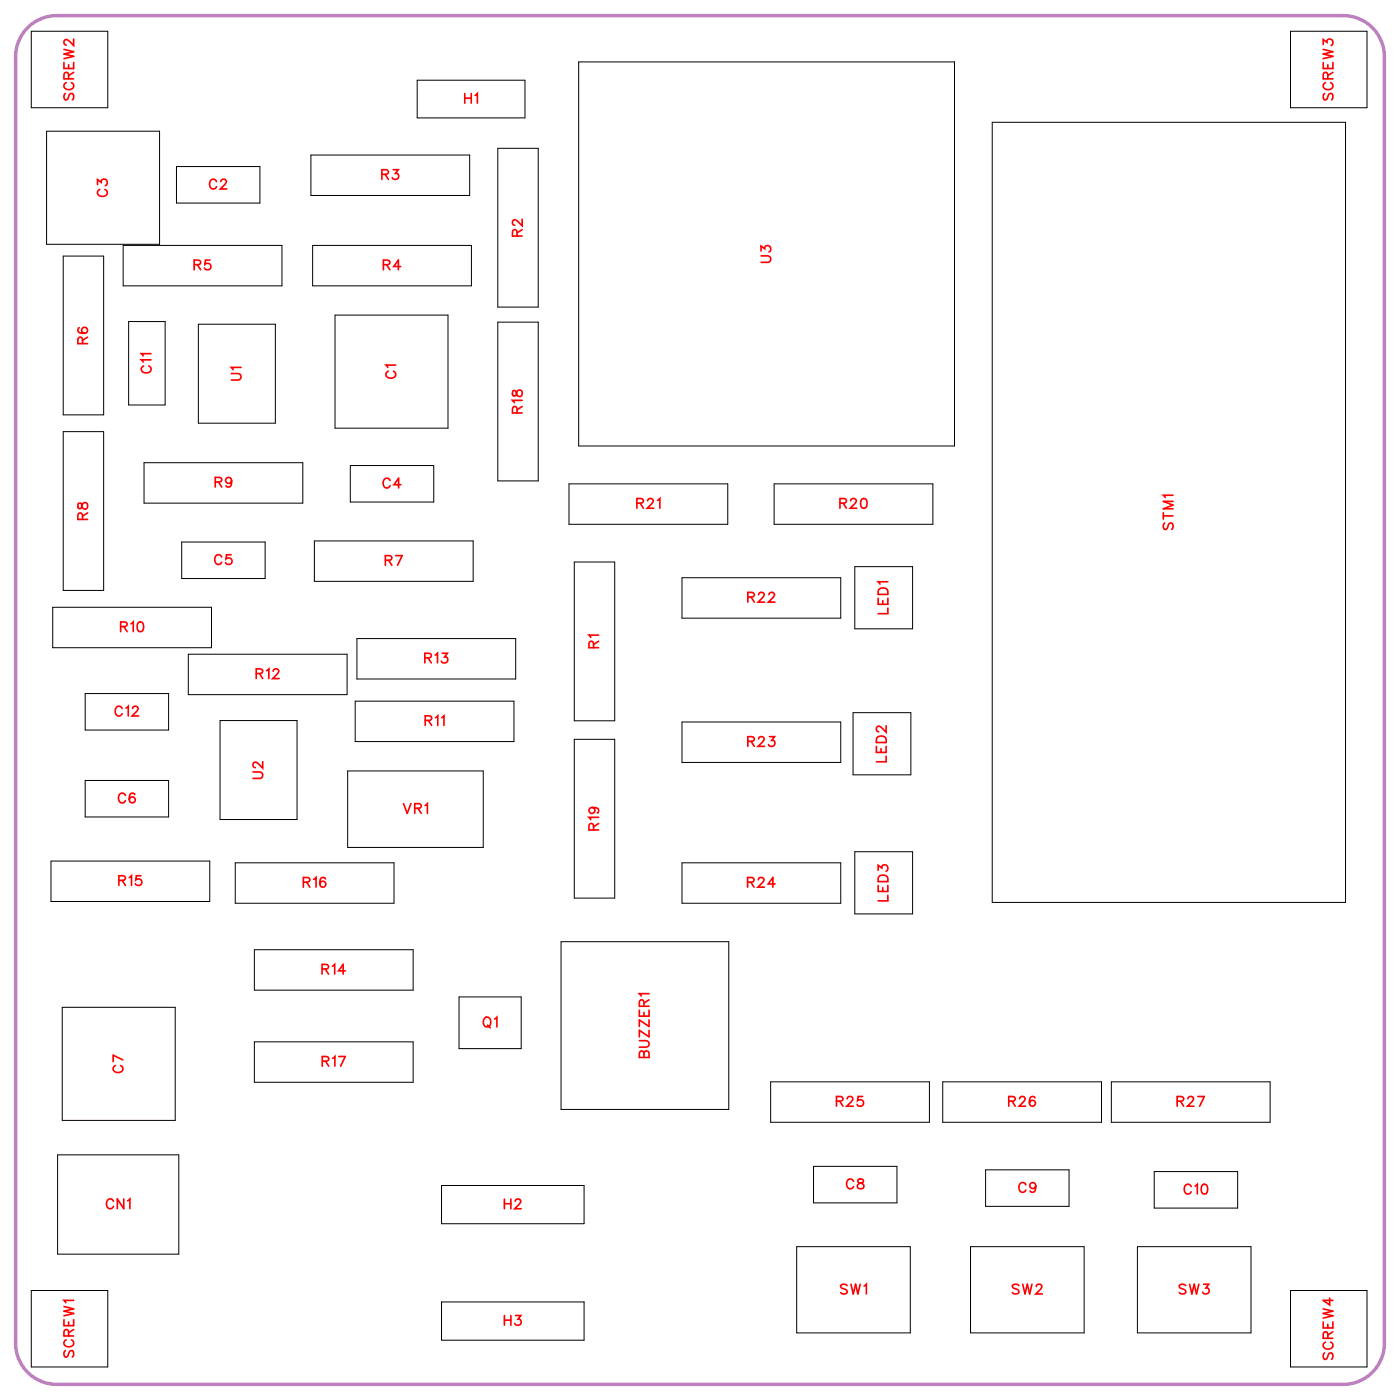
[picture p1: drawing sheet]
<svg xmlns="http://www.w3.org/2000/svg" width="102mm" height="102mm" viewBox="0 0 102 102" stroke-linecap="round" stroke-linejoin="round" font-family="sans-serif">
<path d="M1.8 2.3a2.99 2.99 0 0 1 2.3-1.2h94a3 3 0 0 1 3 3v94a3 3 0 0 1-3 3h-94a3 3 0 0 1-3-3v-94l.1-.6 .2-.7z" fill="none" stroke="#bf80bf" stroke-width=".25"/>
<g fill="none" stroke="#000" stroke-width=".07">
<path d="M2.3 2.3h5.6v5.6h-5.6zM3.4 9.6h8.3v8.2h-8.3zM4.6 18.7h3v11.6h-3zM9 17.9h11.6v3h-11.6zM12.9 12.2h6.1v2.6h-6.1zM22.7 11.3h11.6v3h-11.6zM22.8 17.9h11.6v3h-11.6zM30.5 5.9h7.9v2.7h-7.9zM36.4 10.8h2.9v11.6h-2.9zM42.3 4.5h27.4v28.1h-27.4zM72.5 8.9h25.8v57h-25.8zM94.3 2.3h5.6v5.6h-5.6z"/>
<path d="M4.6 31.5h3v11.6h-3zM9.4 23.5h2.7v6.1h-2.7zM10.5 33.8h11.6v3h-11.6zM13.3 39.6h6.1v2.7h-6.1zM14.5 23.7h5.6v7.2h-5.6zM23 39.5h11.6v3h-11.6zM24.5 23h8.2v8.3h-8.2zM25.6 34h6.1v2.7h-6.1zM36.4 23.5h2.9v11.6h-2.9zM41.6 35.4h11.6v2.9h-11.6zM56.6 35.4h11.6v2.9h-11.6zM3.9 44.4h11.6v2.9h-11.6z"/>
<path d="M6.2 50.7h6.1v2.6h-6.1zM6.2 57h6.1v2.7h-6.1zM13.8 47.8h11.6v3h-11.6zM16.1 52.6h5.6v7.3h-5.6zM25.4 56.3h9.9v5.6h-9.9zM25.9 51.2h11.7v3h-11.7zM26.1 46.7h11.6v2.9h-11.6zM42 41.1h2.9v11.6h-2.9zM42 54h2.9v11.6h-2.9zM49.8 42.2h11.6v3h-11.6zM49.8 52.8h11.6v2.9h-11.6zM62.3 52.1h4.2v4.5h-4.2z"/>
<path d="M62.5 41.4h4.2v4.5h-4.2zM3.7 62.9h11.6v3h-11.6zM4.5 73.6h8.3v8.3h-8.3zM17.2 63h11.6v3h-11.6zM18.6 69.4h11.6v2.9h-11.6zM18.6 76.1h11.6v3h-11.6zM33.5 72.8h4.6v3.8h-4.6zM41 68.8h12.2v12.3h-12.2zM49.8 63h11.6v3h-11.6zM56.3 79h11.6v3h-11.6zM62.5 62.2h4.2v4.6h-4.2zM68.9 79h11.6v3h-11.6z"/>
<path d="M81.2 79h11.6v3h-11.6zM2.3 94.3h5.6v5.6h-5.6zM4.2 84.4h8.9v7.2h-8.9zM32.3 86.6h10.4v2.8h-10.4zM32.3 95.1h10.4v2.8h-10.4zM58.2 91.1h8.3v6.3h-8.3zM59.4 85.2h6.1v2.7h-6.1zM70.9 91.1h8.3v6.3h-8.3zM72 85.5h6.1v2.6h-6.1zM83.1 91.1h8.3v6.3h-8.3zM84.3 85.6h6.1v2.7h-6.1zM94.3 94.3h5.6v5.6h-5.6z"/>
</g>
<g fill="none" stroke="#f00" stroke-width=".12">
<path d="M4.7 4.6v.4h.7v-.4M4.7 3.6l.7 .2-.7 .1 .7 .2-.7 .2M4.8 6.8l-.1 .2 .1 .3 .1-.1 .3-.4h.1l.1 .2-.1 .3M4.8 6a.26 .26 0 0 0-.1 .3 .26 .26 0 0 0 .2 .2h.2a.26 .26 0 0 0 .3-.2 .26 .26 0 0 0-.2-.3M5 5.8v-.4l-.3-.1v.5h.7M5 4.7v.3M5.4 2.9v.4l-.4-.3-.2-.1-.1 .1v.2l.1 .1M5.4 5.3l-.4 .2M7.1 13.5v-.4l.3 .2a.24 .24 0 0 1 .4-.2 .25 .25 0 0 1-.1 .5M7.3 13.8a.26 .26 0 0 0-.2 .3 .26 .26 0 0 0 .3 .2h.2a.26 .26 0 0 0 .2-.2 .26 .26 0 0 0-.1-.3M14.2 19.3h.4l.1-.2-.2-.1h-.3v.7M14.4 19.3l.3 .4"/>
<path d="M15.3 19h-.3v.3a.25 .25 0 0 1 .4 0 .25 .25 0 0 1-.1 .4 .25 .25 0 0 1-.4-.1M15.8 13.3a.26 .26 0 0 0-.3-.2 .26 .26 0 0 0-.2 .3v.1a.26 .26 0 0 0 .2 .3 .26 .26 0 0 0 .3-.2M16.1 13.3l.2-.2h.1l.1 .1-.1 .3-.3 .3h.5M27.9 12.7h.4l.1-.2-.2-.1h-.3v.7M28 19.3h.4l.1-.2-.2-.1h-.3v.7M28.1 12.7l.3 .4M28.2 19.3l.3 .4M28.7 12.4h.4l-.2 .3a.24 .24 0 0 1 .2 .4 .24 .24 0 0 1-.4-.1M29.3 19.5h-.5l.3-.5v.7M34 6.8v.7M34 7.2h.4M34.4 6.8v.7"/>
<path d="M34.7 7l.2-.2v.7M37.8 17.2l-.1-.4h-.1l-.2 .1v.3h.7M38.1 16v.5l-.3-.3-.2-.1-.2 .1v.1l.2 .2M38.1 16.8l-.3 .2M55.6 18.7h.5l.2 .2-.1 .2-.6 .1M55.6 18.3v-.3l.3 .2a.24 .24 0 0 1 .4-.2 .24 .24 0 0 1-.1 .4M96.7 3.3v-.4l.2 .2a.24 .24 0 0 1 .4-.2 .24 .24 0 0 1-.1 .4M96.7 4.6v.4h.7v-.4M96.7 3.6l.7 .2-.7 .1 .7 .2-.7 .2M96.8 6.8l-.1 .2 .1 .3 .1-.1 .2-.3 .2-.1 .1 .2-.1 .3M96.8 6a.26 .26 0 0 0-.1 .3 .26 .26 0 0 0 .2 .2h.2a.26 .26 0 0 0 .3-.2 .26 .26 0 0 0-.2-.3M97 5.8v-.4l-.3-.1v.5h.7"/>
<path d="M97 4.7v.3M97.4 5.3l-.4 .2M5.7 36.8v.3l.2 .1 .3-.5a.24 .24 0 0 1 .2 .3 .24 .24 0 0 1-.2 .2l-.2-.1-.1-.3zM5.8 23.9l-.1 .1a.35 .35 0 0 0 .3 .4 .35 .35 0 0 0 .4-.3 .22 .22 0 0 0-.2-.2 .22 .22 0 0 0-.2 .2 .22 .22 0 0 0 .2 .3M6 25.1v-.4l-.2-.1-.1 .2v.3h.7M6 37.9v-.4h-.2l-.1 .1v.3h.7M6.4 24.6l-.4 .3M6.4 37.5l-.4 .2M10.5 26.7a.26 .26 0 0 0-.2 .3 .26 .26 0 0 0 .3 .2h.2a.26 .26 0 0 0 .2-.2 .26 .26 0 0 0-.1-.3M11 26.3h-.7l.2 .2M11 25.8h-.7l.2 .2M15.7 35.2h.4l.1-.2-.2-.1h-.3v.7"/>
<path d="M16 35.2l.2 .4M16.9 27.3h.5l.2 .2-.1 .2-.6 .1M16.9 35.1a.22 .22 0 0 1-.3 .2 .22 .22 0 0 1-.1-.3 .22 .22 0 0 1 .4 0v.1a.34 .34 0 0 1-.3 .5l-.1-.1M17.6 26.8h-.7l.1 .2M28.4 27.1a.26 .26 0 0 0-.2 .3 .26 .26 0 0 0 .3 .2h.1a.26 .26 0 0 0 .3-.2 .26 .26 0 0 0-.2-.3M28.5 35.1a.26 .26 0 0 0-.3-.2 .26 .26 0 0 0-.2 .3v.2a.26 .26 0 0 0 .2 .3 .26 .26 0 0 0 .3-.2M28.9 26.7h-.7l.1 .1M29.3 35.4h-.5l.3-.5v.7M37.5 28.6v.3h.1l.3-.4a.24 .24 0 0 1 .3 .2 .24 .24 0 0 1-.3 .3l-.1-.1-.1-.3zM37.8 30.2l-.1-.4-.1-.1-.2 .2v.3h.7M38.1 29.3h-.7l.2 .1M38.1 29.7l-.3 .2"/>
<path d="M46.5 36.8l.4-.1 .1-.1-.2-.2h-.3v.7M46.8 36.8l.2 .3M47.3 36.6l.2-.2h.1l.1 .2-.1 .2-.3 .3h.5M48 36.6l.2-.2v.7M61.4 36.8l.4-.1v-.1l-.1-.2h-.3v.7M61.6 36.8l.2 .3M62.2 36.6l.1-.2h.1l.2 .2-.1 .2-.4 .3h.5M63 36.5l.1-.1a.37 .37 0 0 1 .3 .4 .37 .37 0 0 1-.3 .3 .45 .45 0 0 1-.1-.6zM85 37.7h.7M85 37.5v.4M85.1 38.2l-.1 .2 .1 .3 .2-.1 .2-.4h.1l.1 .2-.1 .3M85.7 36.2h-.7l.1 .2"/>
<path d="M85.7 36.6h-.7l.7 .3-.7 .3h.7M8.8 45.8l.4-.1 .1-.1-.2-.2h-.3v.7M8.9 51.8a.26 .26 0 0 0-.3-.2 .26 .26 0 0 0-.2 .3v.1a.26 .26 0 0 0 .2 .3 .26 .26 0 0 0 .3-.2M9.1 45.8l.2 .3M9.2 58.1a.26 .26 0 0 0-.3-.2 .26 .26 0 0 0-.2 .3v.2a.26 .26 0 0 0 .2 .3 .26 .26 0 0 0 .3-.2M9.2 51.7l.2-.1v.7M9.6 45.6l.1-.2v.7M9.7 51.8l.1-.2h.2l.1 .1-.1 .3-.3 .3h.4M9.8 58.1v-.1a.35 .35 0 0 0-.4 .2 .35 .35 0 0 0 .2 .5 .22 .22 0 0 0 .3-.2 .22 .22 0 0 0-.2-.3 .22 .22 0 0 0-.3 .2M10.1 45.5l.1-.1a.37 .37 0 0 1 .3 .4 .37 .37 0 0 1-.3 .3 .45 .45 0 0 1-.1-.6zM16.2 40.7a.26 .26 0 0 0-.3-.2 .26 .26 0 0 0-.2 .3v.2a.26 .26 0 0 0 .2 .2 .26 .26 0 0 0 .3-.1M16.9 40.5h-.4v.3a.25 .25 0 0 1 .4 0 .25 .25 0 0 1-.1 .4 .25 .25 0 0 1-.3-.1"/>
<path d="M18.5 56.4h.5l.2 .2-.1 .2-.6 .1M18.7 49.2h.4l.1-.2-.2-.1h-.3v.7M19 49.2l.2 .4M19.2 55.6v.5l-.3-.3-.3-.1-.1 .1v.2l.2 .1M19.5 49l.1-.1v.7M20 49l.1-.1h.1l.2 .1-.1 .2-.4 .4h.5M28.2 40.9h.4v-.2l-.1-.1h-.3v.7M28.4 40.9l.2 .4M28.9 40.6h.5l-.4 .7M29.5 58.7l.3 .7 .2-.7M30.3 59.1l.4-.1v-.2l-.4-.1v.7M30.5 59.1l.3 .3"/>
<path d="M31 48.1l.4-.1 .1-.1-.2-.2h-.3v.7M31.1 58.8l.1-.1v.7M31.1 52.6h.4v-.2l-.1-.1h-.3v.7M31.3 48.1l.2 .3M31.3 52.6l.2 .4M31.8 47.9l.2-.2v.7M31.8 52.4l.2-.1v.7M32.3 52.4l.1-.1v.7M32.3 47.7h.4l-.2 .3a.24 .24 0 0 1 .2 .4 .25 .25 0 0 1-.5-.1M43.3 59a.22 .22 0 0 1 .2 .3 .22 .22 0 0 1-.4 .1 .22 .22 0 0 1 0-.4h.2a.34 .34 0 0 1 .4 .3l-.1 .1M43.4 47.3l-.1-.4-.1-.1-.2 .2v.3h.7M43.7 46.4h-.7l.2 .2"/>
<path d="M43.7 59.7h-.7l.2 .2M43.7 46.8l-.3 .3M54.6 43.6h.4l.1-.2-.2-.1h-.3v.7M54.6 54.2l.4-.1 .1-.1-.2-.2h-.3v.7M54.9 43.6l.2 .4M54.9 54.2l.2 .3M55.4 43.5l.2-.2h.1l.1 .1-.1 .3-.3 .3h.5M55.4 54l.2-.2h.1l.1 .2-.1 .2-.3 .3h.5M56.2 43.5l.1-.2h.1l.2 .1-.1 .3-.4 .3h.5M56.2 53.8h.4l-.2 .3a.24 .24 0 0 1 .2 .4 .25 .25 0 0 1-.5-.1M64 54.5v.5h.7v-.5M64.1 53.8h.2h.3l.1 .4h-.7z"/>
<path d="M64.2 43.7v.4h.7v-.4M64.2 43.1a.39 .39 0 0 1 .7 .1v.2h-.7zM64.4 54.7v.3M64.5 43.9v.2M64.7 53v.5l-.3-.3-.2-.1-.2 .1v.1l.2 .2M64.7 55.3v.4h-.7M64.9 42.5h-.7l.1 .2M64.9 44.4v.4h-.7M8.4 77.8a.26 .26 0 0 0-.1 .3 .26 .26 0 0 0 .2 .3h.2a.26 .26 0 0 0 .3-.3 .26 .26 0 0 0-.2-.3M8.7 64.3h.4l.1-.2-.2-.1h-.3v.7M8.9 64.3l.3 .4M9 77.4l-.7-.3v.5"/>
<path d="M9.4 64.1l.2-.1v.7M10.3 64h-.3l-.1 .3a.25 .25 0 0 1 .4 0 .25 .25 0 0 1 0 .4 .25 .25 0 0 1-.4-.1M22.2 64.4h.4v-.2l-.1-.1h-.3v.7M22.4 64.4l.2 .4M22.9 64.2l.2-.1v.7M23.5 70.8h.4l.1-.2-.2-.1h-.3v.7M23.5 77.5h.5v-.2l-.2-.1h-.3v.7M23.8 70.8l.2 .4M23.8 64.2l-.1-.1a.35 .35 0 0 0-.4 .3 .35 .35 0 0 0 .3 .4 .22 .22 0 0 0 .2-.2 .22 .22 0 0 0-.2-.2 .22 .22 0 0 0-.2 .2M23.8 77.5l.2 .4M24.3 70.6l.2-.1v.7M24.3 77.3l.2-.1v.7"/>
<path d="M24.8 77.2h.4l-.3 .7M25.2 70.9h-.5l.4-.4v.7M35.4 74.4a.33 .33 0 0 1 .5 .3 .33 .33 0 0 1-.5 .3l-.1-.2zM35.6 74.9l.2 .2M36.1 74.5l.2-.2v.7M43.4 60.6l-.1-.4h-.1l-.2 .1v.3h.7M43.7 60.2l-.3 .2M46.7 76h.5l.2 .2-.1 .3h-.6M46.7 73.8v.4h.7v-.4M47 77l-.1-.2h-.1l-.1 .5h.7v-.3l-.1-.2-.2 .1-.1 .4M47 73.5v-.4h-.2l-.1 .4h.7M47 74v.2"/>
<path d="M47.4 72.6h-.7l.1 .2M47.4 75.3v.4l-.7-.4v.4M47.4 74.5v.5l-.7-.5v.5M47.4 73l-.4 .3M54.6 64.4h.4l.1-.2-.2-.1h-.3v.7M54.9 64.4l.2 .4M55.4 64.3l.1-.2h.2l.1 .1-.1 .3-.3 .3h.4M56.6 64.6h-.5l.4-.5v.7M64.2 63.6v-.4l.2 .2a.24 .24 0 0 1 .4-.2 .25 .25 0 0 1-.1 .5M64.2 64.7v.4h.7v-.4M64.3 64l.1-.1 .4 .1 .1 .4h-.7zM64.5 64.9v.2"/>
<path d="M64.9 65.4v.4h-.7M4.7 96.4v.5h.7v-.5M4.7 95.5l.7 .1-.7 .2 .7 .2-.7 .1M4.8 98.7l-.1 .1 .1 .3h.1l.3-.4h.1l.1 .1-.1 .3M4.8 97.9a.26 .26 0 0 0-.1 .3 .26 .26 0 0 0 .2 .2h.2a.26 .26 0 0 0 .3-.2 .26 .26 0 0 0-.2-.3M5 97.6v-.4h-.3v.4h.7M5 96.6v.3M5.4 95h-.7l.1 .2M5.4 97.1l-.4 .3M8.3 87.8a.26 .26 0 0 0-.3-.2 .26 .26 0 0 0-.2 .3v.1a.26 .26 0 0 0 .2 .3 .26 .26 0 0 0 .3-.2M9 87.6v.7l-.4-.7v.7M9.3 87.7l.2-.1v.7"/>
<path d="M36.9 87.6v.7M36.9 96.1v.7M36.9 87.9h.4M36.9 96.5h.4M37.3 87.6v.7M37.3 96.1v.7M37.6 87.8l.2-.2h.1l.1 .1-.1 .3-.3 .3h.5M37.7 96.1h.3l-.2 .3a.24 .24 0 0 1 .2 .4 .24 .24 0 0 1-.4-.1M61.1 80.4h.4l.1-.2-.2-.1h-.3v.7M61.3 80.4l.3 .4M61.9 93.9l-.2-.1-.3 .1 .1 .2 .4 .2v.1l-.2 .1-.3-.1M61.9 80.3l.1-.2h.2l.1 .1-.1 .3-.3 .3h.4"/>
<path d="M62.2 93.8l.1 .7 .2-.7 .2 .7 .1-.7M62.4 86.3a.26 .26 0 0 0-.3-.2 .26 .26 0 0 0-.2 .3v.2a.26 .26 0 0 0 .2 .3 .26 .26 0 0 0 .3-.2M62.7 86.2v.2l.3 .1 .1 .1a.24 .24 0 0 1-.2 .3 .24 .24 0 0 1-.3-.3l.5-.3-.1-.1zM63 80.1h-.3v.3a.25 .25 0 0 1 .3 0 .25 .25 0 0 1 0 .4 .25 .25 0 0 1-.4-.1M63.1 94l.2-.2v.7M73.7 80.4h.4l.1-.2-.2-.1h-.3v.7M73.9 80.4l.3 .4M74.4 93.9l-.1-.1-.3 .1v.2l.4 .2v.1l-.1 .1-.3-.1M74.5 80.3l.1-.2h.2l.1 .1-.1 .3-.3 .3h.4M74.7 93.8l.2 .7 .2-.7 .1 .7 .2-.7M74.9 86.6a.26 .26 0 0 0-.2-.2 .26 .26 0 0 0-.3 .3v.1a.26 .26 0 0 0 .3 .3 .26 .26 0 0 0 .2-.2M75.6 80.2v-.1a.35 .35 0 0 0-.4 .3 .35 .35 0 0 0 .2 .4 .22 .22 0 0 0 .2-.2 .22 .22 0 0 0-.2-.2 .22 .22 0 0 0-.2 .2"/>
<path d="M75.7 86.6a.22 .22 0 0 1-.3 .2 .22 .22 0 0 1-.1-.3 .22 .22 0 0 1 .3 0l.1 .1a.34 .34 0 0 1-.3 .5l-.1-.1M75.7 94l.1-.2h.2l.1 .2-.1 .2-.3 .3h.4M86 80.4h.4l.1-.2-.2-.1h-.3v.7M86.2 80.4l.3 .4M86.6 93.9l-.1-.1-.3 .1v.2l.4 .2v.1l-.1 .1-.3-.1M86.8 80.3l.1-.2h.2l.1 .1-.1 .3-.3 .3h.4M86.9 93.8l.2 .7 .1-.7 .2 .7 .2-.7M87 86.7a.26 .26 0 0 0-.3-.2 .26 .26 0 0 0-.2 .3v.2a.26 .26 0 0 0 .2 .2 .26 .26 0 0 0 .3-.1M87.3 86.7l.2-.2v.7M87.5 80.1h.5l-.4 .7M87.9 86.6l.1-.1a.37 .37 0 0 1 .2 .4 .37 .37 0 0 1-.2 .3 .45 .45 0 0 1-.1-.6zM87.9 93.8h.4l-.2 .3a.24 .24 0 0 1 .2 .4 .24 .24 0 0 1-.4-.1"/>
<path d="M96.7 96.6v.4h.7v-.4M96.7 95.6l.7 .2-.7 .2 .7 .1-.7 .2M96.8 98.8l-.1 .2 .1 .3h.1l.3-.5h.1l.1 .2-.1 .3M96.8 98.1a.26 .26 0 0 0-.1 .3 .26 .26 0 0 0 .2 .2h.2a.26 .26 0 0 0 .3-.2 .26 .26 0 0 0-.2-.3M97 97.8v-.4l-.3-.1v.5h.7M97 96.8v.2M97.1 94.8v.5l-.4-.3h.7M97.4 97.3l-.4 .2"/>
</g>
<g font-size="1.2" fill="#fff">
<text x="5.7" y="7.4" transform="rotate(-90 5.7 7.4)">SCREW2</text>
<text x="33.9" y="7.8">H1</text>
<text x="97.7" y="7.4" transform="rotate(-90 97.7 7.4)">SCREW3</text>
<text x="8.1" y="14.4" transform="rotate(-90 8.1 14.4)">C3</text>
<text x="15.3" y="14.1">C2</text>
<text x="27.8" y="13.4">R3</text>
<text x="38.4" y="17.3" transform="rotate(-90 38.4 17.3)">R2</text>
<text x="14.1" y="20">R5</text>
<text x="28" y="20">R4</text>
<text x="56.6" y="19.2" transform="rotate(-90 56.6 19.2)">U3</text>
<text x="6.7" y="25.2" transform="rotate(-90 6.7 25.2)">R6</text>
<text x="11.3" y="27.3" transform="rotate(-90 11.3 27.3)">C11</text>
<text x="17.9" y="27.8" transform="rotate(-90 17.9 27.8)">U1</text>
<text x="29.2" y="27.7" transform="rotate(-90 29.2 27.7)">C1</text>
<text x="15.7" y="35.9">R9</text>
<text x="27.9" y="35.9">C4</text>
<text x="38.4" y="30.2" transform="rotate(-90 38.4 30.2)">R18</text>
<text x="6.7" y="38" transform="rotate(-90 6.7 38)">R8</text>
<text x="15.6" y="41.5">C5</text>
<text x="28.1" y="41.6">R7</text>
<text x="46.5" y="37.4">R21</text>
<text x="61.3" y="37.4">R20</text>
<text x="86" y="38.7" transform="rotate(-90 86 38.7)">STM1</text>
<text x="8.8" y="46.4">R10</text>
<text x="44" y="47.4" transform="rotate(-90 44 47.4)">R1</text>
<text x="54.6" y="44.3">R22</text>
<text x="65.2" y="44.9" transform="rotate(-90 65.2 44.9)">LED1</text>
<text x="8.4" y="52.6">C12</text>
<text x="18.7" y="49.9">R12</text>
<text x="31" y="48.7">R13</text>
<text x="31" y="53.3">R11</text>
<text x="8.6" y="59">C6</text>
<text x="19.5" y="56.9" transform="rotate(-90 19.5 56.9)">U2</text>
<text x="29.4" y="59.7">VR1</text>
<text x="54.6" y="54.8">R23</text>
<text x="65" y="55.7" transform="rotate(-90 65 55.7)">LED2</text>
<text x="8.6" y="65">R15</text>
<text x="22.1" y="65.1">R16</text>
<text x="44" y="60.7" transform="rotate(-90 44 60.7)">R19</text>
<text x="54.6" y="65.1">R24</text>
<text x="65.2" y="65.9" transform="rotate(-90 65.2 65.9)">LED3</text>
<text x="23.5" y="71.5">R14</text>
<text x="35.3" y="75.3">Q1</text>
<text x="47.7" y="77.3" transform="rotate(-90 47.7 77.3)">BUZZER1</text>
<text x="9.3" y="78.4" transform="rotate(-90 9.3 78.4)">C7</text>
<text x="23.5" y="78.2">R17</text>
<text x="61.1" y="81.1">R25</text>
<text x="73.6" y="81.1">R26</text>
<text x="85.9" y="81.1">R27</text>
<text x="7.7" y="88.6">CN1</text>
<text x="36.8" y="88.6">H2</text>
<text x="61.8" y="87.2">C8</text>
<text x="74.4" y="87.4">C9</text>
<text x="86.5" y="87.5">C10</text>
<text x="61.4" y="94.8">SW1</text>
<text x="73.9" y="94.8">SW2</text>
<text x="86.1" y="94.8">SW3</text>
<text x="5.7" y="99.2" transform="rotate(-90 5.7 99.2)">SCREW1</text>
<text x="36.8" y="97.1">H3</text>
<text x="97.7" y="99.4" transform="rotate(-90 97.7 99.4)">SCREW4</text>
</g>
</svg>
